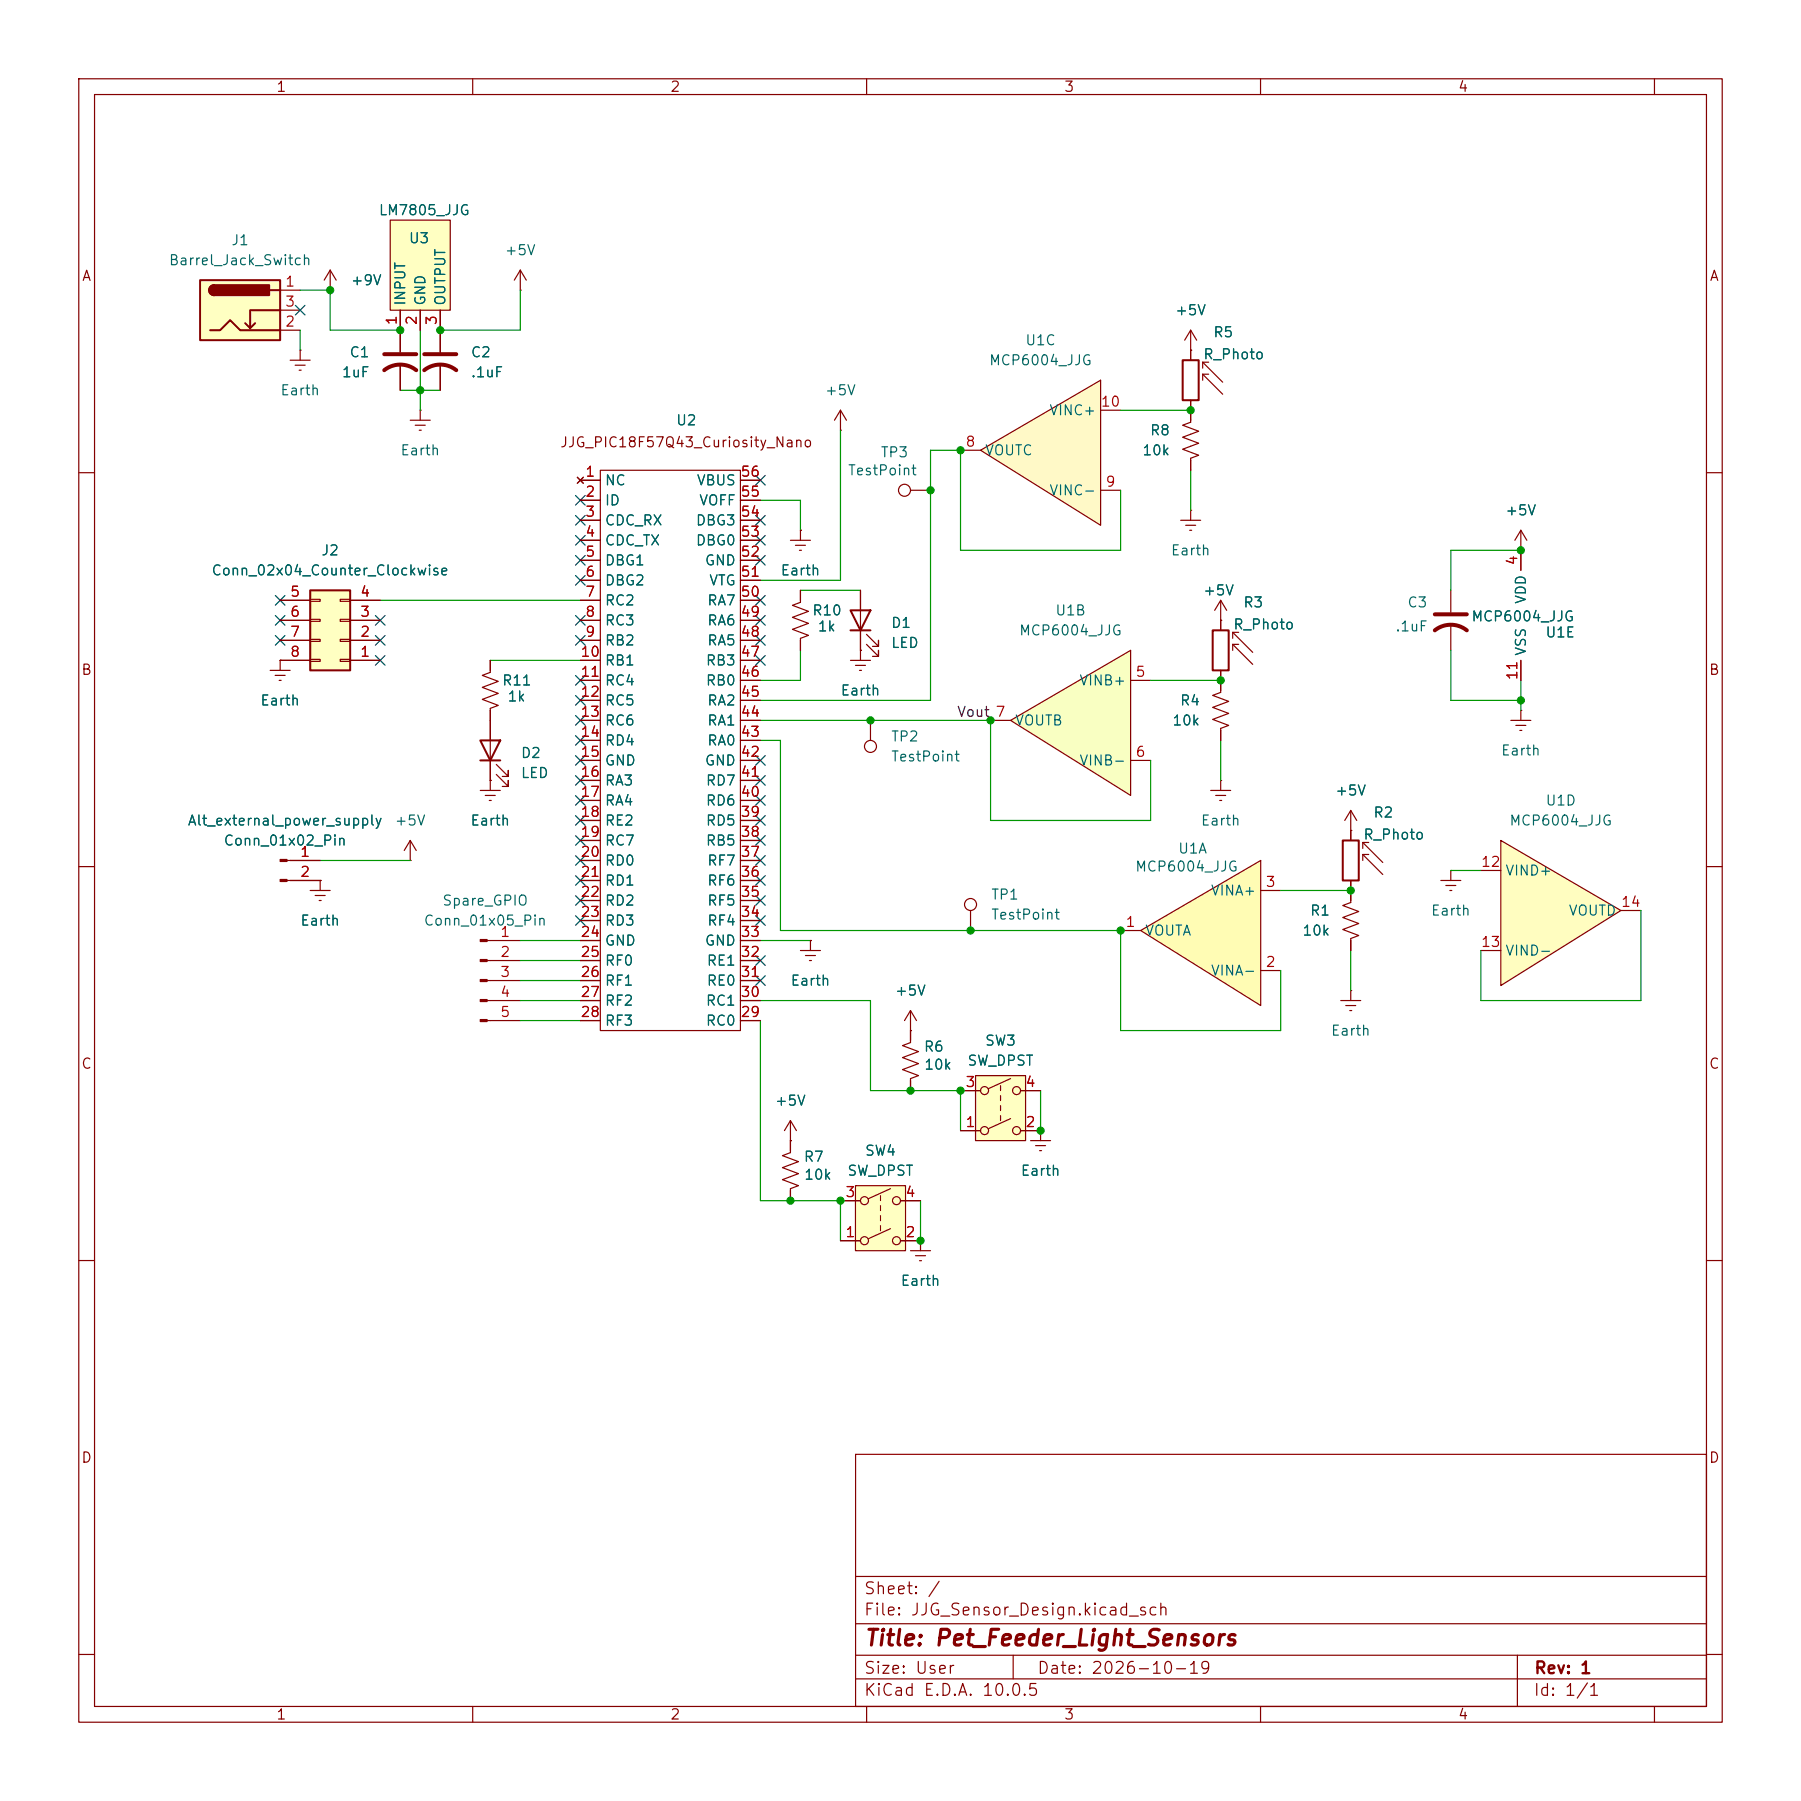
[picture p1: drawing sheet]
<svg xmlns="http://www.w3.org/2000/svg" width="229mm" height="229mm" viewBox="0 0 229 229" stroke-linecap="round" stroke-linejoin="round" font-family="sans-serif">
<g fill="none" stroke="#840000" stroke-width=".15">
<path d="M10 10h208.6v208.6h-208.6zM12 12h204.6v204.6h-204.6zM60 10v2M110 10v2M160 10v2M210 10v2M10 60h2M216.6 60h2M10 110h2M36.4 109.2h4.2M36.4 111.8h4.2M216.6 110h2"/>
<path d="M10 160h2M216.6 160h2M108.6 184.6h108v32h-108zM10 210h2M60 216.6v2M108.6 213.1h108M108.6 210.1h108M108.6 206.1h108M108.6 200.1h108M110 216.6v2M128.6 210.1v3M160 216.6v2"/>
<path d="M192.6 210.1v6.5M210 216.6v2M216.6 210h2"/>
</g>
<g fill="#840000" stroke="#840000" stroke-width=".15">
<path d="M35.6 109.1h.8v.2h-.8z"/>
<path d="M35.6 111.6h.8v.3h-.8z"/>
</g>
<path d="M144.8 118.1l15.2-8.9v18.4z" fill="#fffcb4"/>
<path d="M52.1 109.2h.1M52.1 106.7l.7 1.3M52.1 106.7l-.8 1.3M52.1 106.7v2.5M142.2 118.1h2.6M144.8 118.1l15.2-8.9v18.4zM160 113h2.6M160 123.2h2.6" fill="none" stroke="#840000" stroke-width=".15"/>
<path d="M49.5 27.9h7.6v11.5h-7.6z" fill="#ffffc2"/>
<g fill="none" stroke="#840000" stroke-width=".15">
<path d="M49.5 27.9h7.6v11.5h-7.6zM50.8 39.4v2.5M53.3 39.4v2.5M55.9 39.4v2.5M66 36.8h.1M66 34.3l.8 1.3M66 34.3l-.7 1.3M66 34.3v2.5M154.9 99.1h.1M154.9 99.1v1.2M153.7 100.3h2.5M154.3 101h1.3"/>
<path d="M154.8 101.6h.3M171.4 111.8v2.8l-1 .3 2.1 .8-2.1 .8 2.1 .7-2.1 .8 2.1 .7-1.1 .4v1.6M171.4 105.4h.1M171.4 102.9v3.8M171.4 102.9l.8 1.2M171.4 102.9l-.7 1.2M173 108.5l2.5 2.5M173 108.5h.7M173 106.9v.8M173 108.5v.7M173 106.9l2.5 2.6M173 106.9h.7"/>
<path d="M170.2 127h2.5M170.8 127.6h1.3M171.3 128.3h.3M171.4 125.7h.1M171.4 125.7v1.3"/>
</g>
<path d="M170.4 106.7h2.1v5.1h-2.1z" fill="none" stroke="#840000" stroke-width=".25"/>
<path d="M39.4 74.9h5v10.2h-5z" fill="#ffffc2"/>
<path d="M150.1 45.7h2v5.1h-2zM39.4 74.9h5v10.2h-5z" fill="none" stroke="#840000" stroke-width=".25"/>
<g fill="none" stroke="#840000" stroke-width=".15">
<path d="M151.1 44.5h.1M151.1 41.9l.8 1.3M151.1 41.9l-.7 1.3M151.1 41.9v3.8M151.1 50.8v1.3M152.7 47.5l2.5 2.5M152.7 47.5h.7M152.7 46v.7M152.7 47.5v.8M152.7 46l2.5 2.5M152.7 46h.7M35.6 78.7h3.8"/>
<path d="M35.6 76.2h3.8M39.4 78.6h1.2v.3h-1.2zM39.4 76.1h1.2v.2h-1.2zM43.2 78.6h1.2v.3h-1.2zM43.2 76.1h1.2v.2h-1.2zM44.4 78.7h3.9M44.4 76.2h3.9M101.6 74.9v1.6l-1 .3 2 .8-2 .8 2 .7-2 .8 2 .7-1 .4v1.6M115.6 62.2h2.5M184.1 74.9v2.8M184.1 79.2v3.4M193 69.9h.1"/>
<path d="M193 67.3v5.1M193 67.3l-.7 1.3M193 67.3l.8 1.3M35.6 83.8h3.8M35.6 81.3h3.8M39.4 83.7h1.2v.2h-1.2zM39.4 81.2h1.2v.2h-1.2zM43.2 83.7h1.2v.2h-1.2zM43.2 81.2h1.2v.2h-1.2zM44.4 83.8h3.9M44.4 81.3h3.9M191.8 91.4h2.5"/>
<path d="M192.4 92.1h1.3M192.9 92.7h.3M193 90.2h.1M193 83.8v2.6M193 90.2v1.2M123.2 115.6v2.5"/>
<circle cx="114.8" cy="62.2" r=".76"/>
<circle cx="123.2" cy="114.8" r=".76"/>
</g>
<path d="M182.1 78h4.1M182.1 80a3.3 3.3 0 0 1 4.1 0" fill="none" stroke="#840000" stroke-width=".51"/>
<path d="M124.5 57.2l15.2-8.9v18.4z" fill="#fff9c7"/>
<g fill="none" stroke="#840000" stroke-width=".15">
<path d="M106.7 54.6h.1M106.7 52.1l.7 1.2M106.7 52.1l-.8 1.2M106.7 52.1v2.5M121.9 57.2h2.6M124.5 57.2l15.2-8.9v18.4zM139.7 52.1h2.5M139.7 62.2h2.5M62.2 99.1h.1M62.2 99.1v1.2M107.9 83.8h2.6M108.6 84.5h1.3"/>
<path d="M109.1 85.1h.2M109.2 82.6h.1M109.2 82.6v1.2M61 100.3h2.5M61.6 101h1.3M62.1 101.6h.3M182.9 111.8h2.5M183.5 112.4h1.3M184 113h.3M184.1 110.5h.1M184.1 110.5v1.3"/>
</g>
<path d="M190.5 106.7l15.2 8.9-15.2 9.5z" fill="#fffdc0"/>
<g fill="none" stroke="#840000" stroke-width=".15">
<path d="M52.1 53.3h2.5M52.7 54h1.3M53.2 54.6h.3M53.3 52.1h.1M53.3 52.1v1.2M55.9 41.9v2.8M55.9 46.2v3.3M100.3 68.6h2.6M101 69.2h1.2M101.5 69.9h.2M101.6 67.3h.1M101.6 67.3v1.3"/>
<path d="M109.2 74.9v7.7M149.9 66h2.5M150.5 66.7h1.3M151 67.3h.3M151.1 64.8h.1M151.1 64.8v1.2M154.9 78.7h.1M154.9 76.2v3.8M154.9 76.2l.8 1.3M154.9 76.2l-.7 1.3M62.2 91.4v7.7M63 98.3l1.5 1.5v-.7v.7h-.7"/>
<path d="M63 97l1.5 1.6v-.8v.8h-.7M110 81.8l1.5 1.5v-.7v.7h-.8M110 80.5l1.5 1.5v-.7v.7h-.8M154.9 85.1v2.8l-1 .4 2.1 .7-2.1 .8 2.1 .8-2.1 .7 2.1 .8-1.1 .4v1.5M156.5 81.8l2.5 2.5M156.5 81.8h.7M156.5 80.3v.7M156.5 81.8v.8M156.5 80.3l2.5 2.5M156.5 80.3h.7M188 110.5h2.5M190.5 106.7l15.2 8.9-15.2 9.5z"/>
<path d="M205.7 115.6h2.6M115.6 130.8h.1M115.6 128.3v4l-1 .4 2 .8-2 .7 2 .8-2 .8 2 .7-1 .4v1.5M115.6 128.3l.7 1.2M115.6 128.3l-.8 1.2M188 120.7h2.5M100.3 142.2v4.1l-1 .4 2 .7-2 .8 2 .8-2 .7 2 .8-1 .4v1.5M100.3 144.8h.1M100.3 142.2l.8 1.3M100.3 142.2l-.7 1.3"/>
</g>
<path d="M107.9 77.5h2.6l-1.3 2.5zM61 94h2.5l-1.3 2.5zM61 96.5h2.5M107.9 80h2.6M153.9 80h2.1v5.1h-2.1z" fill="none" stroke="#840000" stroke-width=".25"/>
<path d="M53.8 47a3.3 3.3 0 0 1 4.1 0M53.8 45h4.1" fill="none" stroke="#840000" stroke-width=".51"/>
<path d="M128.3 91.4l15.2-8.8v18.4z" fill="#f9ffc2"/>
<g fill="none" stroke="#840000" stroke-width=".15">
<path d="M41.9 36.8h.1M41.9 34.3l-.8 1.3M41.9 34.3l.8 1.3M41.9 34.3v2.5M36.8 45.7h2.6M37.5 46.4h1.2M38 47h.2M38.1 44.5h.1M38.1 44.5v1.2M50.8 41.9v2.8M50.8 46.2v3.3M76.2 59.7h17.8v71.1h-17.8z"/>
<path d="M151.1 52.1v1.5l-1 .4 2 .7-2 .8 2 .8-2 .7 2 .8-1 .4v1.5M73.3 60.6l.7 .7M73.7 61h2.5M73.7 63.5h2.5M73.7 66h2.5M73.7 68.6h2.5M73.7 71.1h2.5M73.7 73.7h2.5M73.7 76.2h2.5M73.7 78.7h2.5M74 60.6l-.7 .7M94 61h2.5"/>
<path d="M94 63.5h2.5M94 66h2.5M94 68.6h2.5M94 71.1h2.5M94 73.7h2.5M94 76.2h2.5M94 78.7h2.5M73.7 86.4h2.5M73.7 96.5h2.5M73.7 91.4h2.5M73.7 81.3h2.5M73.7 83.8h2.5"/>
<path d="M73.7 88.9h2.5M73.7 94h2.5M73.7 99.1h2.5M94 86.4h2.5M94 96.5h2.5M94 91.4h2.5M94 81.3h2.5M94 83.8h2.5M94 88.9h2.5M94 94h2.5M94 99.1h2.5M125.7 91.4h2.6"/>
<path d="M128.3 91.4l15.2-8.8v18.4zM143.5 86.4h2.5M143.5 96.5h2.5M73.7 101.6h2.5M73.7 104.1h2.5M73.7 106.7h2.5M73.7 109.2h2.5M73.7 111.8h2.5M73.7 114.3h2.5M73.7 116.8h2.5M73.7 119.4h2.5M94 101.6h2.5"/>
<path d="M94 104.1h2.5M94 106.7h2.5M94 109.2h2.5M94 111.8h2.5M94 114.3h2.5M94 116.8h2.5M94 119.4h2.5M73.7 121.9h2.5M73.7 124.5h2.5M73.7 127h2.5M73.7 129.5h2.5M94 121.9h2.5"/>
<path d="M94 124.5h2.5M94 127h2.5M94 129.5h2.5"/>
</g>
<path d="M48.8 47a3.3 3.3 0 0 1 4 0M48.8 45h4" fill="none" stroke="#840000" stroke-width=".51"/>
<path d="M25.4 35.6h10.2v7.6h-10.2z" fill="#ffffc2"/>
<path d="M25.4 35.6h10.2v7.6h-10.2zM27.2 36.2a.64 .64 0 0 0-.7 .6 .64 .64 0 0 0 .7 .7M34.3 36.8h1.3M35.6 39.4h-3.9v2.3l-.6-.7M26.7 41.9h1.2l1.3-1.3 1.3 1.3h5.1M32.4 41l-.7 .7" fill="none" stroke="#840000" stroke-width=".25"/>
<g fill="#840000" stroke="#840000" stroke-width=".25">
<path d="M26.7 36.4l.5-.2v1.3a.63 .63 0 0 1-.6-.4 .63 .63 0 0 1 .1-.7z"/>
<path d="M27.2 36.2h7v1.3h-7z"/>
</g>
<g fill="none" stroke="#840000" stroke-width=".15">
<path d="M35.6 36.8h2.5M35.6 39.4h2.5M35.6 41.9h2.5M34.3 85.1h2.5M34.9 85.7h1.3M35.4 86.4h.3M35.6 83.8h.1M35.6 83.8v1.3M62.2 83.8v1.5l-1 .4 2 .8-2 .7 2 .8-2 .8 2 .7-1 .4v1.5M110.5 91.4v2.6"/>
<circle cx="110.5" cy="94.7" r=".76"/>
</g>
<path d="M108.6 150.5h6.3v8.3h-6.3z" fill="#ffffc2"/>
<g fill="none" stroke="#840000" stroke-width=".15">
<path d="M102.9 119.4h.1M102.9 119.4v1.3M101.6 120.7h2.5M102.2 121.3h1.3M102.7 121.9h.3M106.7 157.5h2.5M106.7 152.4h2.5M108.6 150.5h6.3v8.3h-6.3zM111.8 151.8v.6M111.8 153v.7M111.8 154.3v.6M111.8 155.6v.6"/>
<path d="M113 150.9l-2.8 1.2M113 156l-2.8 1.2M114.3 157.5h2.5M114.3 152.4h2.5M115.6 158.8h2.5M116.2 159.4h1.3M116.8 157.5h.1M116.8 157.5v1.3M116.7 160h.3"/>
<circle cx="109.7" cy="157.5" r=".51"/>
<circle cx="109.7" cy="152.4" r=".51"/>
<circle cx="113.8" cy="157.5" r=".51"/>
<circle cx="113.8" cy="152.4" r=".51"/>
</g>
<path d="M123.8 136.5h6.4v8.3h-6.4z" fill="#ffffc2"/>
<g fill="none" stroke="#840000" stroke-width=".15">
<path d="M41.9 36.8h.1M50.8 39.4v5.3M53.3 39.4v2.5M55.9 39.4v5.3M50.8 46.2v3.3M55.9 46.2v3.3M151.1 44.5h.1M151.1 44.5v1.2M151.1 50.8v2.5M151.1 58.4v1.3M35.6 76.2h3.8M35.6 78.7h3.8"/>
<path d="M44.4 76.2h3.9M44.4 78.7h3.9M73.3 60.6l.7 .7M73.7 61h2.5M73.7 63.5h2.5M73.7 66h2.5M73.7 68.6h2.5M73.7 71.1h2.5M73.7 73.7h2.5M73.7 76.2h2.5M73.7 78.7h2.5M74 60.6l-.7 .7"/>
<path d="M94 61h2.5M94 63.5h2.5M94 66h2.5M94 68.6h2.5M94 71.1h2.5M94 73.7h2.5M94 76.2h2.5M94 78.7h2.5M101.6 67.3h.1M101.6 74.9v1.3M109.2 74.9v2.6M154.9 78.7h.1"/>
<path d="M154.9 78.7v1.3M193 69.9h.1M193 69.9v2.5M35.6 83.8h.1M35.6 81.3h3.8M35.6 83.8h3.8M44.4 81.3h3.9M44.4 83.8h3.9M62.2 99.1h.1M62.2 83.8v1.3M62.2 90.2v3.8M62.2 96.5v2.6"/>
<path d="M73.7 81.3h2.5M73.7 83.8h2.5M73.7 86.4h2.5M73.7 88.9h2.5M73.7 91.4h2.5M73.7 94h2.5M73.7 96.5h2.5M73.7 99.1h2.5M94 81.3h2.5M94 83.8h2.5M94 86.4h2.5M94 88.9h2.5"/>
<path d="M94 91.4h2.5M94 94h2.5M94 96.5h2.5M94 99.1h2.5M101.6 81.3v1.3M109.2 82.6h.1M109.2 80v2.6M154.9 85.1v2.5M154.9 92.7v1.3M193 83.8v2.6M36.8 109.2h3.8M36.8 111.8h3.8"/>
<path d="M39.4 113h2.5M40 113.7h1.3M40.5 114.3h.3M40.6 111.8h.1M40.6 111.8v1.2M61.8 119.4h4.2M73.7 114.3h2.5M73.7 119.4h2.5M73.7 101.6h2.5M73.7 104.1h2.5M73.7 106.7h2.5M73.7 109.2h2.5"/>
<path d="M73.7 111.8h2.5M73.7 116.8h2.5M94 114.3h2.5M94 119.4h2.5M94 101.6h2.5M94 104.1h2.5M94 106.7h2.5M94 109.2h2.5M94 111.8h2.5M94 116.8h2.5M102.9 119.4h.1M171.4 105.4h.1"/>
<path d="M171.4 105.4v1.3M171.4 111.8v2.5M171.4 119.4v1.3M61.8 121.9h4.2M61.8 124.5h4.2M61.8 127h4.2M61.8 129.5h4.2M73.7 121.9h2.5M73.7 124.5h2.5M73.7 127h2.5M73.7 129.5h2.5M94 121.9h2.5"/>
<path d="M94 124.5h2.5M94 127h2.5M94 129.5h2.5M115.6 130.8h.1M115.6 130.8v1.3M115.6 137.2v1.2M121.9 138.4h2.6M123.8 136.5h6.4v8.3h-6.4zM127 137.8v.6M127 139.1v.6M128.3 136.9l-2.8 1.3M129.5 138.4h2.6"/>
<path d="M100.3 144.8h.1M100.3 144.8v1.3M100.3 151.1v1.3M106.7 157.5h2.5M106.7 152.4h2.5M114.3 157.5h2.5M114.3 152.4h2.5M116.8 157.5h.1M121.9 143.5h2.6M127 140.3v.7M127 141.6v.6M128.3 142l-2.8 1.3"/>
<path d="M129.5 143.5h2.6M130.8 144.8h2.5M131.4 145.4h1.3M132 146.1h.2M132.1 143.5h.1M132.1 143.5v1.3"/>
<circle cx="125" cy="138.4" r=".51"/>
<circle cx="129" cy="138.4" r=".51"/>
<circle cx="125" cy="143.5" r=".51"/>
<circle cx="129" cy="143.5" r=".51"/>
</g>
<g fill="#840000" stroke="#840000" stroke-width=".15">
<path d="M61 119.3h.8v.2h-.8z"/>
<path d="M61 121.8h.8v.2h-.8z"/>
<path d="M61 124.3h.8v.3h-.8z"/>
<path d="M61 126.9h.8v.2h-.8z"/>
<path d="M61 129.4h.8v.3h-.8z"/>
</g>
<g fill="none" stroke="#009600" stroke-width=".15">
<path d="M38.1 36.8h3.8v5.1h8.9M66 36.8v5.1h-10.1M38.1 41.9v2.6M50.8 49.5h5.1M53.3 41.9v10.2M106.7 54.6v19.1h-10.2M142.2 52.1h8.9M151.1 59.7v5.1M48.3 76.2h25.4M96.5 63.5h5.1v3.8M101.6 74.9h7.6M142.2 62.2v7.7h-20.3v-12.7h-3.8v31.7h-21.6"/>
<path d="M193 69.9h-8.9v5M62.2 83.8h11.5M96.5 94h2.6v24.1h43.1v12.7h20.4v-7.6M96.5 91.4h29.2v12.7h20.3v-7.6M101.6 82.6v3.8h-5.1M146 86.4h8.9M154.9 94v5.1M184.1 82.6v6.3h8.9M193 86.4v3.8M40.6 109.2h11.5M66 119.4h7.7M96.5 119.4h6.4"/>
<path d="M162.6 113h8.8M184.1 110.5h3.9M208.3 115.6v11.4h-20.3v-6.3M66 127h7.7M66 121.9h7.7M66 129.5h7.7M66 124.5h7.7M96.5 127h14v11.4h11.4v5.1M96.5 129.5v22.9h10.2v5.1M132.1 138.4v5.1M171.4 120.7v5M116.8 152.4v5.1"/>
</g>
<g fill="none" stroke="#000084" stroke-width=".15">
<path d="M37.5 38.8l1.2 1.2M38.7 38.8l-1.2 1.2M35 78.1l1.2 1.2M35 75.6l1.2 1.2M36.2 78.1l-1.2 1.2M36.2 75.6l-1.2 1.2M47.7 78.1l1.2 1.2M48.9 78.1l-1.2 1.2M73.1 62.9l1.2 1.2M73.1 78.1l1.2 1.2M73.1 65.4l1.2 1.2M73.1 68l1.2 1.2"/>
<path d="M73.1 73.1l1.2 1.2M73.1 70.5l1.2 1.2M74.3 62.9l-1.2 1.2M74.3 78.1l-1.2 1.2M74.3 65.4l-1.2 1.2M74.3 68l-1.2 1.2M74.3 73.1l-1.2 1.2M74.3 70.5l-1.2 1.2M95.9 78.1l1.2 1.2M95.9 70.5l1.2 1.2M95.9 68l1.2 1.2M95.9 75.6l1.2 1.2"/>
<path d="M95.9 65.4l1.2 1.2M95.9 60.4l1.2 1.2M97.1 78.1l-1.2 1.2M97.1 70.5l-1.2 1.2M97.1 68l-1.2 1.2M97.1 75.6l-1.2 1.2M97.1 65.4l-1.2 1.2M97.1 60.4l-1.2 1.2M35 80.7l1.2 1.2M36.2 80.7l-1.2 1.2M47.7 80.7l1.2 1.2M47.7 83.2l1.2 1.2"/>
<path d="M48.9 80.7l-1.2 1.2M48.9 83.2l-1.2 1.2M73.1 95.9l1.2 1.2M73.1 85.8l1.2 1.2M73.1 80.7l1.2 1.2M73.1 88.3l1.2 1.2M73.1 93.4l1.2 1.2M73.1 90.8l1.2 1.2M73.1 98.5l1.2 1.2M74.3 95.9l-1.2 1.2M74.3 85.8l-1.2 1.2M74.3 80.7l-1.2 1.2"/>
<path d="M74.3 93.4l-1.2 1.2M74.3 90.8l-1.2 1.2M74.3 98.5l-1.2 1.2M74.3 88.3l-1.2 1.2M95.9 98.5l1.2 1.2M95.9 80.7l1.2 1.2M95.9 83.2l1.2 1.2M95.9 95.9l1.2 1.2M97.1 98.5l-1.2 1.2M97.1 80.7l-1.2 1.2M97.1 83.2l-1.2 1.2M97.1 95.9l-1.2 1.2"/>
<path d="M73.1 103.5l1.2 1.2M73.1 113.7l1.2 1.2M73.1 108.6l1.2 1.2M73.1 111.2l1.2 1.2M73.1 106.1l1.2 1.2M73.1 116.2l1.2 1.2M73.1 101l1.2 1.2M74.3 103.5l-1.2 1.2M74.3 101l-1.2 1.2M74.3 113.7l-1.2 1.2M74.3 108.6l-1.2 1.2M74.3 111.2l-1.2 1.2"/>
<path d="M74.3 106.1l-1.2 1.2M74.3 116.2l-1.2 1.2M95.9 103.5l1.2 1.2M95.9 101l1.2 1.2M95.9 106.1l1.2 1.2M95.9 108.6l1.2 1.2M95.9 116.2l1.2 1.2M95.9 111.2l1.2 1.2M95.9 113.7l1.2 1.2M97.1 103.5l-1.2 1.2M97.1 101l-1.2 1.2M97.1 106.1l-1.2 1.2"/>
<path d="M97.1 108.6l-1.2 1.2M97.1 116.2l-1.2 1.2M97.1 111.2l-1.2 1.2M97.1 113.7l-1.2 1.2M95.9 121.3l1.2 1.2M95.9 123.9l1.2 1.2M97.1 121.3l-1.2 1.2M97.1 123.9l-1.2 1.2"/>
</g>
<g fill="#009600" stroke="#009600" stroke-width=".13">
<circle cx="171.4" cy="113" r=".46"/>
<circle cx="193" cy="88.9" r=".46"/>
<circle cx="193" cy="69.9" r=".46"/>
<circle cx="121.9" cy="57.2" r=".46"/>
<circle cx="118.1" cy="62.2" r=".46"/>
<circle cx="154.9" cy="86.4" r=".46"/>
<circle cx="142.2" cy="118.1" r=".46"/>
<circle cx="125.7" cy="91.4" r=".46"/>
<circle cx="110.5" cy="91.4" r=".46"/>
<circle cx="151.1" cy="52.1" r=".46"/>
<circle cx="55.9" cy="41.9" r=".46"/>
<circle cx="41.9" cy="36.8" r=".46"/>
<circle cx="53.3" cy="49.5" r=".46"/>
<circle cx="50.8" cy="41.9" r=".46"/>
<circle cx="115.6" cy="138.4" r=".46"/>
<circle cx="100.3" cy="152.4" r=".46"/>
<circle cx="106.7" cy="152.4" r=".46"/>
<circle cx="116.8" cy="157.5" r=".46"/>
<circle cx="123.2" cy="118.1" r=".46"/>
<circle cx="121.9" cy="138.4" r=".46"/>
<circle cx="132.1" cy="143.5" r=".46"/>
</g>
<text font-size="2" fill="#840000" x="109.6" y="209.4">Title: Pet_Feeder_Light_Sensors</text>
<g font-size="1.5" fill="#840000">
<text x="109.6" y="202.7">Sheet: /</text>
<text x="109.6" y="205.4">File: JJG_Sensor_Design.kicad_sch</text>
<text x="109.6" y="215.6">KiCad E.D.A. 10.0.5</text>
<text x="109.6" y="212.8">Size: User</text>
<text x="131.6" y="212.8">Date: 2026-10-19</text>
<text x="194.6" y="215.6">Id: 1/1</text>
<text x="194.6" y="212.8">Rev: 1</text>
</g>
<g font-size="1.3" fill="#840000">
<text x="35" y="12">1</text>
<text x="85" y="12">2</text>
<text x="135" y="12">3</text>
<text x="185" y="12">4</text>
<text x="10.3" y="36">A</text>
<text x="216.9" y="36">A</text>
<text x="71" y="57.1">JJG_PIC18F57Q43_Curiosity_Nano</text>
<text x="10.2" y="86">B</text>
<text x="216.8" y="86">B</text>
<text x="10.2" y="136">C</text>
<text x="216.8" y="136">C</text>
<text x="10.2" y="186">D</text>
<text x="216.8" y="186">D</text>
<text x="35" y="218.6">1</text>
<text x="85" y="218.6">2</text>
<text x="135" y="218.6">3</text>
<text x="185" y="218.6">4</text>
</g>
<g font-size="1.3" fill="#006464">
<text x="48" y="27.6">LM7805_JJG</text>
<text x="21.3" y="34">Barrel_Jack_Switch</text>
<text x="29.3" y="31.4">J1</text>
<text x="51.8" y="31.2">U3</text>
<text x="64" y="32.7">+5V</text>
<text x="44.4" y="36.5">+9V</text>
<text x="51.8" y="38.9" transform="rotate(-90 51.8 38.9)">INPUT</text>
<text x="54.3" y="38.9" transform="rotate(-90 54.3 38.9)">GND</text>
<text x="56.8" y="38.9" transform="rotate(-90 56.8 38.9)">OUTPUT</text>
<text x="149.1" y="40.3">+5V</text>
<text x="44.3" y="45.7">C1</text>
<text x="59.7" y="45.7">C2</text>
<text x="125.5" y="46.7">MCP6004_JJG</text>
<text x="130" y="44.1">U1C</text>
<text x="152.6" y="45.9">R_Photo</text>
<text x="153.9" y="43.1">R5</text>
<text x="35.5" y="50.5">Earth</text>
<text x="43.3" y="48.2">1uF</text>
<text x="59.7" y="48.2">.1uF</text>
<text x="104.6" y="50.5">+5V</text>
<text x="133.1" y="53">VINC+</text>
<text x="50.7" y="58.1">Earth</text>
<text x="85.7" y="54.3">U2</text>
<text x="111.7" y="58.4">TP3</text>
<text x="124.9" y="58.1">VOUTC</text>
<text x="144.9" y="58.1">10k</text>
<text x="145.9" y="55.6">R8</text>
<text x="76.7" y="61.9">NC</text>
<text x="76.7" y="64.5">ID</text>
<text x="88.3" y="61.9">VBUS</text>
<text x="88.6" y="64.5">VOFF</text>
<text x="107.5" y="60.7">TestPoint</text>
<text x="133.1" y="63.2">VINC-</text>
<text x="191" y="65.7">+5V</text>
<text x="40.7" y="70.8">J2</text>
<text x="76.7" y="67">CDC_RX</text>
<text x="76.7" y="69.5">CDC_TX</text>
<text x="88.2" y="69.5">DBG0</text>
<text x="88.2" y="67">DBG3</text>
<text x="148.5" y="70.8">Earth</text>
<text x="26.8" y="73.4">Conn_02x04_Counter_Clockwise</text>
<text x="76.7" y="72.1">DBG1</text>
<text x="76.7" y="74.6">DBG2</text>
<text x="76.7" y="77.2">RC2</text>
<text x="89.4" y="72.1">GND</text>
<text x="89.7" y="77.2">RA7</text>
<text x="89.9" y="74.6">VTG</text>
<text x="99" y="73.4">Earth</text>
<text x="152.6" y="75.9">+5V</text>
<text x="157.7" y="77.4">R3</text>
<text x="178.5" y="77.4">C3</text>
<text x="194" y="76.8" transform="rotate(-90 194 76.8)">VDD</text>
<text x="76.7" y="79.7">RC3</text>
<text x="76.7" y="82.2">RB2</text>
<text x="89.7" y="82.2">RA5</text>
<text x="89.7" y="79.7">RA6</text>
<text x="103" y="78.4">R10</text>
<text x="103.7" y="80.5">1k</text>
<text x="113" y="80">D1</text>
<text x="113" y="82.6">LED</text>
<text x="129.3" y="81">MCP6004_JJG</text>
<text x="133.9" y="78.4">U1B</text>
<text x="156.4" y="80.2">R_Photo</text>
<text x="177" y="80.5">.1uF</text>
<text x="186.7" y="79.2">MCP6004_JJG</text>
<text x="194" y="83.3" transform="rotate(-90 194 83.3)">VSS</text>
<text x="196.1" y="81.2">U1E</text>
<text x="33" y="89.9">Earth</text>
<text x="63.6" y="87.3">R11</text>
<text x="64.3" y="89.4">1k</text>
<text x="76.7" y="84.8">RB1</text>
<text x="76.7" y="87.3">RC4</text>
<text x="76.7" y="89.9">RC5</text>
<text x="89.5" y="87.3">RB0</text>
<text x="89.5" y="84.8">RB3</text>
<text x="89.7" y="89.9">RA2</text>
<text x="106.6" y="88.6">Earth</text>
<text x="136.9" y="87.3">VINB+</text>
<text x="149.7" y="89.9">R4</text>
<text x="76.7" y="92.4">RC6</text>
<text x="76.7" y="94.9">RD4</text>
<text x="89.7" y="94.9">RA0</text>
<text x="89.7" y="92.4">RA1</text>
<text x="113" y="94.4">TP2</text>
<text x="128.8" y="92.4">VOUTB</text>
<text x="148.7" y="92.4">10k</text>
<text x="66" y="96.5">D2</text>
<text x="66" y="99.1">LED</text>
<text x="76.7" y="97.5">GND</text>
<text x="76.7" y="100">RA3</text>
<text x="89.4" y="97.5">GND</text>
<text x="89.5" y="100">RD7</text>
<text x="113" y="97">TestPoint</text>
<text x="136.9" y="97.5">VINB-</text>
<text x="169.4" y="101.3">+5V</text>
<text x="190.4" y="96.2">Earth</text>
<text x="23.7" y="105.1">Alt_external_power_supply</text>
<text x="28.3" y="107.6">Conn_01x02_Pin</text>
<text x="50" y="105.1">+5V</text>
<text x="59.6" y="105.1">Earth</text>
<text x="76.7" y="102.6">RA4</text>
<text x="76.7" y="105.1">RE2</text>
<text x="76.7" y="107.6">RC7</text>
<text x="89.5" y="107.6">RB5</text>
<text x="89.5" y="105.1">RD5</text>
<text x="89.5" y="102.6">RD6</text>
<text x="152.3" y="105.1">Earth</text>
<text x="173" y="106.9">R_Photo</text>
<text x="174.2" y="104.1">R2</text>
<text x="191.5" y="105.1">MCP6004_JJG</text>
<text x="196.1" y="102.6">U1D</text>
<text x="76.7" y="110.2">RD0</text>
<text x="76.7" y="112.7">RD1</text>
<text x="89.7" y="112.7">RF6</text>
<text x="89.7" y="110.2">RF7</text>
<text x="144" y="110.9">MCP6004_JJG</text>
<text x="149.4" y="108.7">U1A</text>
<text x="153.6" y="114">VINA+</text>
<text x="191" y="111.5">VIND+</text>
<text x="38" y="117.8">Earth</text>
<text x="53.7" y="117.8">Conn_01x05_Pin</text>
<text x="56.1" y="115.3">Spare_GPIO</text>
<text x="76.7" y="115.3">RD2</text>
<text x="76.7" y="117.8">RD3</text>
<text x="89.7" y="117.8">RF4</text>
<text x="89.7" y="115.3">RF5</text>
<text x="125.7" y="114.5">TP1</text>
<text x="125.7" y="117">TestPoint</text>
<text x="145.3" y="119.1">VOUTA</text>
<text x="165.2" y="119.1">10k</text>
<text x="166.2" y="116.5">R1</text>
<text x="181.5" y="116.5">Earth</text>
<text x="199" y="116.5">VOUTD</text>
<text x="76.7" y="120.3">GND</text>
<text x="76.7" y="122.9">RF0</text>
<text x="76.7" y="125.4">RF1</text>
<text x="89.4" y="120.3">GND</text>
<text x="89.6" y="125.4">RE0</text>
<text x="89.6" y="122.9">RE1</text>
<text x="100.3" y="125.4">Earth</text>
<text x="153.6" y="124.2">VINA-</text>
<text x="191" y="121.6">VIND-</text>
<text x="76.7" y="128">RF2</text>
<text x="76.7" y="130.5">RF3</text>
<text x="89.5" y="130.5">RC0</text>
<text x="89.5" y="128">RC1</text>
<text x="113.5" y="126.7">+5V</text>
<text x="168.8" y="131.8">Earth</text>
<text x="117.2" y="133.8">R6</text>
<text x="117.2" y="136.1">10k</text>
<text x="122.7" y="135.6">SW_DPST</text>
<text x="124.9" y="133">SW3</text>
<text x="98.3" y="140.7">+5V</text>
<text x="101.9" y="147.8">R7</text>
<text x="107.5" y="149.6">SW_DPST</text>
<text x="109.7" y="147">SW4</text>
<text x="129.5" y="149.6">Earth</text>
<text x="102" y="150.1">10k</text>
<text x="114.2" y="163.5">Earth</text>
</g>
<g font-size="1.3" fill="#a90000">
<text x="36.1" y="36.7">1</text>
<text x="36.1" y="41.8">2</text>
<text x="36.1" y="39.2">3</text>
<text x="50.7" y="41.4" transform="rotate(-90 50.7 41.4)">1</text>
<text x="53.2" y="41.4" transform="rotate(-90 53.2 41.4)">2</text>
<text x="55.7" y="41.4" transform="rotate(-90 55.7 41.4)">3</text>
<text x="139.6" y="51.9">10</text>
<text x="122.5" y="57">8</text>
<text x="74.2" y="60.8">1</text>
<text x="74.2" y="63.4">2</text>
<text x="74.2" y="65.9">3</text>
<text x="93.9" y="65.9">54</text>
<text x="93.9" y="63.4">55</text>
<text x="93.9" y="60.8">56</text>
<text x="140.2" y="62.1">9</text>
<text x="74.2" y="68.4">4</text>
<text x="74.2" y="71">5</text>
<text x="93.9" y="71">52</text>
<text x="93.9" y="68.4">53</text>
<text x="192.9" y="71.9" transform="rotate(-90 192.9 71.9)">4</text>
<text x="36.7" y="76.1">5</text>
<text x="45.6" y="76.1">4</text>
<text x="74.2" y="73.5">6</text>
<text x="74.2" y="76.1">7</text>
<text x="93.9" y="76.1">50</text>
<text x="93.9" y="73.5">51</text>
<text x="36.7" y="78.6">6</text>
<text x="36.7" y="81.1">7</text>
<text x="36.7" y="83.7">8</text>
<text x="45.6" y="83.7">1</text>
<text x="45.6" y="81.1">2</text>
<text x="45.6" y="78.6">3</text>
<text x="73.6" y="83.7">10</text>
<text x="74.2" y="78.6">8</text>
<text x="74.2" y="81.1">9</text>
<text x="93.9" y="83.7">47</text>
<text x="93.9" y="81.1">48</text>
<text x="93.9" y="78.6">49</text>
<text x="73.6" y="86.2">11</text>
<text x="73.6" y="88.8">12</text>
<text x="93.9" y="88.8">45</text>
<text x="93.9" y="86.2">46</text>
<text x="144" y="86.2">5</text>
<text x="192.9" y="86.4" transform="rotate(-90 192.9 86.4)">11</text>
<text x="73.6" y="91.3">13</text>
<text x="73.6" y="93.8">14</text>
<text x="93.9" y="93.8">43</text>
<text x="93.9" y="91.3">44</text>
<text x="73.6" y="96.4">15</text>
<text x="73.6" y="98.9">16</text>
<text x="73.6" y="101.5">17</text>
<text x="93.9" y="101.5">40</text>
<text x="93.9" y="98.9">41</text>
<text x="93.9" y="96.4">42</text>
<text x="144" y="96.4">6</text>
<text x="73.6" y="104">18</text>
<text x="73.6" y="106.5">19</text>
<text x="93.9" y="106.5">38</text>
<text x="93.9" y="104">39</text>
<text x="38" y="109.1">1</text>
<text x="38" y="111.6">2</text>
<text x="73.6" y="109.1">20</text>
<text x="73.6" y="111.6">21</text>
<text x="93.9" y="111.6">36</text>
<text x="93.9" y="109.1">37</text>
<text x="160.6" y="112.9">3</text>
<text x="187.9" y="110.4">12</text>
<text x="63.4" y="119.2">1</text>
<text x="73.6" y="114.2">22</text>
<text x="73.6" y="116.7">23</text>
<text x="73.6" y="119.2">24</text>
<text x="93.9" y="119.2">33</text>
<text x="93.9" y="116.7">34</text>
<text x="93.9" y="114.2">35</text>
<text x="142.8" y="118">1</text>
<text x="205.7" y="115.4">14</text>
<text x="63.4" y="121.8">2</text>
<text x="63.4" y="124.3">3</text>
<text x="73.6" y="121.8">25</text>
<text x="73.6" y="124.3">26</text>
<text x="93.9" y="124.3">31</text>
<text x="93.9" y="121.8">32</text>
<text x="160.6" y="123.1">2</text>
<text x="187.9" y="120.5">13</text>
<text x="63.4" y="126.9">4</text>
<text x="63.4" y="129.4">5</text>
<text x="73.6" y="126.9">27</text>
<text x="73.6" y="129.4">28</text>
<text x="93.9" y="129.4">29</text>
<text x="93.9" y="126.9">30</text>
<text x="122.5" y="143.4">1</text>
<text x="122.5" y="138.3">3</text>
<text x="130.1" y="143.4">2</text>
<text x="130.1" y="138.3">4</text>
<text x="107.2" y="152.3">3</text>
<text x="114.8" y="152.3">4</text>
<text x="107.2" y="157.3">1</text>
<text x="114.8" y="157.3">2</text>
</g>
<text font-size="1.3" fill="#0f0f0f" x="121.4" y="91.3">Vout 7</text>
</svg>
